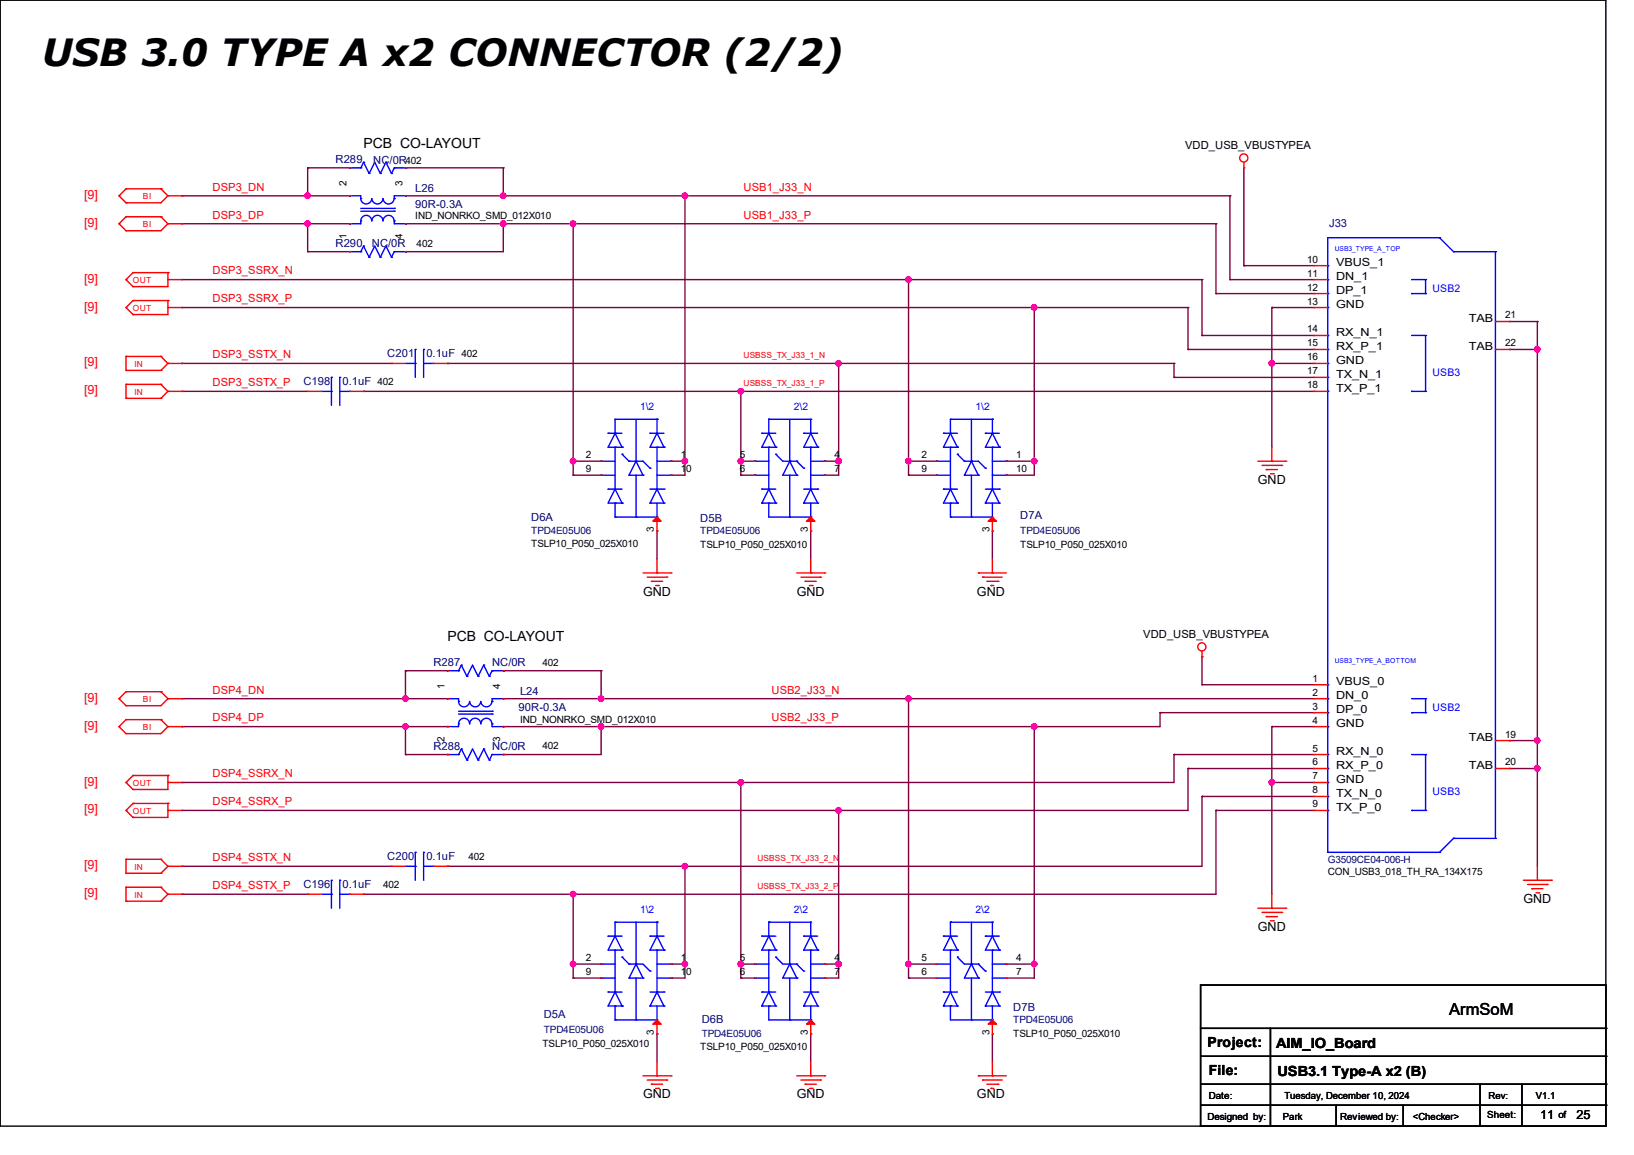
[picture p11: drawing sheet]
<svg xmlns="http://www.w3.org/2000/svg" width="297mm" height="210mm" viewBox="0 0 297 210" stroke-linecap="round" stroke-linejoin="round" font-family="sans-serif">
<g fill="none" stroke="#000" stroke-width=".25">
<path d="M0 0h291.9v204.8h-291.9zM218.2 179.1h73.7v25.7h-73.7zM218.2 187h73.7M218.2 192.1h73.7M218.2 197.1h73.7M230.9 187v17.8M269 197.1v7.7M276.6 197.1v7.7M291.9 187h.1M291.9 192.1h.1M291.9 197.1h.1M218.2 201h73.7"/>
<path d="M230.9 204.8h.1M242.9 204.8h.1M242.9 201v3.8M255.1 204.8h.1M255.1 201v3.8M269 204.8h.1M276.6 204.8h.1M291.9 201h.1"/>
</g>
<g fill="none" stroke="#7f003f" stroke-width=".25">
<path d="M33.1 35.6h.1M33.1 35.6h30.4M55.9 35.6h.1M55.9 30.5h.1M55.9 30.5h7.6M55.9 30.5v5.1M73.7 35.6h.1M73.7 30.5h.1M73.7 35.6h149.9M73.7 30.5h17.8M91.5 35.6h.1M91.5 30.5h.1"/>
<path d="M91.5 30.5v5.1M124.5 35.6h.1M124.5 35.6v50.8h-2.5M223.6 35.6h.1M223.6 35.6v15.2M226.1 30.5v17.8M33.1 40.7h.1M33.1 50.8h.1M33.1 55.9h.1M33.1 40.7h30.4M33.1 50.8h185.4M33.1 55.9h182.8"/>
<path d="M55.9 40.7h.1M55.9 45.8h.1M55.9 40.7v5.1M55.9 45.8h7.6M73.7 40.7h.1M73.7 45.8h.1M73.7 40.7h147.3M91.5 40.7h.1M91.5 40.7v5.1h-17.8M104.2 40.7h.1M104.2 40.7v45.7M165.1 50.8h.1"/>
<path d="M165.1 50.8v35.6M188 55.9h.1M188 55.9v30.5h-5.1M215.9 55.9h.1M215.9 55.9v7.6M218.5 50.8h.1M218.5 50.8v10.2M221 40.7h.1M221 53.4h.1M221 40.7v12.7M221 53.4h17.8M223.6 50.8h.1"/>
<path d="M223.6 50.8h15.2M226.1 48.3h.1M226.1 48.3h12.7M231.2 55.9h.1M231.2 55.9h7.6M231.2 55.9v25.4M274.4 58.5h.1M274.4 58.5h5M279.4 58.5h.1M279.4 58.5v99M33.1 66.1h.1M33.1 71.2h.1"/>
<path d="M33.1 66.1h38.1M33.1 71.2h22.8M66.1 71.2h.1M66.1 71.2h172.7M81.3 66.1h.1M81.3 66.1h132.1M134.7 71.2h.1M134.7 71.2v15.2M152.4 66.1h.1M152.4 66.1v20.3h-2.5M213.4 66.1h.1M213.4 68.6h.1"/>
<path d="M213.4 66.1v2.5M213.4 68.6h25.4M215.9 63.5h.1M215.9 63.5h22.9M218.5 61h.1M218.5 61h20.3M231.2 66.1h.1M231.2 66.1h7.6M274.4 63.5h.1M274.4 63.5h5M279.4 63.5h.1M104.2 83.9h.1"/>
<path d="M104.2 86.4h.1M104.2 83.9h5.1M104.2 86.4h5.1M119.4 96.6h.1M119.4 96.6v5M122 83.9h.1M122 86.4h.1M122 83.9h2.5M124.5 83.9h.1M134.7 83.9h.1M134.7 86.4h.1M134.7 83.9h2.5"/>
<path d="M134.7 86.4h2.5M147.4 96.6h.1M147.4 96.6v5M149.9 83.9h.1M149.9 86.4h.1M149.9 83.9h2.5M152.4 83.9h.1M165.1 83.9h.1M165.1 86.4h.1M165.1 83.9h5.1M165.1 86.4h5.1M180.4 96.6h.1"/>
<path d="M180.4 96.6v5M182.9 86.4h.1M182.9 83.9h.1M182.9 83.9h5.1M188 83.9h.1M218.5 119.4h.1M218.5 119.4v5.1M33.1 127h.1M33.1 132.1h.1M33.1 127h48.2M33.1 132.1h48.2M73.7 127h.1"/>
<path d="M73.7 122h.1M73.7 132.1h.1M73.7 137.2h.1M73.7 122h7.6M73.7 122v5M73.7 132.1v5.1M73.7 137.2h7.6M91.5 127h.1M91.5 122h.1M91.5 132.1h.1M91.5 137.2h.1M91.5 127h147.3"/>
<path d="M91.5 122h17.8M109.3 122h.1M109.3 127h.1M109.3 132.1h.1M109.3 132.1v5.1h-17.8M109.3 122v5M165.1 127h.1M165.1 127v50.8M188 132.1h.1M188 132.1v45.7h-5.1M210.9 129.6h.1M210.9 129.6v2.5h-119.4"/>
<path d="M210.9 129.6h27.9M213.4 137.2h.1M213.4 137.2h25.4M213.4 137.2v5.1h-180.3M215.9 139.7h.1M215.9 139.7v7.7h-182.8M215.9 139.7h22.9M218.5 124.5h.1M218.5 124.5h20.3M231.2 132.1h.1M231.2 132.1h7.6M231.2 132.1v30.5"/>
<path d="M274.4 139.7h.1M274.4 134.7h.1M274.4 139.7h5M274.4 134.7h5M279.4 139.7h.1M279.4 134.7h.1M33.1 142.3h.1M33.1 147.4h.1M33.1 157.5h.1M33.1 157.5h38.1M81.3 157.5h.1M124.5 157.5h.1"/>
<path d="M124.5 157.5v20.3h-2.5M134.7 142.3h.1M134.7 142.3v35.5M152.4 147.4h.1M152.4 147.4v30.4h-2.5M218.5 144.8h.1M218.5 144.8v12.7h-137.2M218.5 144.8h20.3M221 147.4h.1M221 147.4h17.8M221 147.4v15.2h-154.9M231.2 142.3h.1"/>
<path d="M231.2 142.3h7.6M33.1 162.6h.1M33.1 162.6h22.8M66.1 162.6h.1M104.2 162.6h.1M104.2 175.3h.1M104.2 177.8h.1M104.2 177.8h5.1M104.2 175.3h5.1M104.2 162.6v15.2M122 177.8h.1M122 175.3h.1"/>
<path d="M122 175.3h2.5M124.5 175.3h.1M134.7 175.3h.1M134.7 177.8h.1M134.7 177.8h2.5M134.7 175.3h2.5M149.9 175.3h.1M149.9 177.8h.1M149.9 175.3h2.5M152.4 175.3h.1M165.1 177.8h.1M165.1 175.3h.1"/>
<path d="M165.1 177.8h5.1M165.1 175.3h5.1M182.9 177.8h.1M182.9 175.3h.1M182.9 175.3h5.1M188 175.3h.1M119.4 188h.1M119.4 188v5.1M147.4 188h.1M147.4 188v5.1M180.4 188h.1M180.4 188v5.1"/>
</g>
<g fill="#f0f" stroke="#f0f" stroke-width=".25">
<circle cx="55.9" cy="35.6" r=".49"/>
<circle cx="55.9" cy="40.7" r=".49"/>
<circle cx="165.1" cy="50.8" r=".49"/>
<circle cx="165.1" cy="83.8" r=".49"/>
<circle cx="188" cy="55.9" r=".49"/>
<circle cx="188" cy="83.8" r=".49"/>
<circle cx="73.7" cy="127" r=".49"/>
<circle cx="73.7" cy="132.1" r=".49"/>
<circle cx="134.6" cy="175.3" r=".49"/>
<circle cx="134.6" cy="142.3" r=".49"/>
<circle cx="152.4" cy="147.3" r=".49"/>
<circle cx="152.4" cy="175.3" r=".49"/>
<circle cx="231.2" cy="142.3" r=".49"/>
<circle cx="231.2" cy="66.1" r=".49"/>
<circle cx="279.4" cy="139.7" r=".49"/>
<circle cx="279.4" cy="134.6" r=".49"/>
<circle cx="279.4" cy="63.5" r=".49"/>
<circle cx="91.5" cy="35.6" r=".49"/>
<circle cx="124.5" cy="83.8" r=".49"/>
<circle cx="91.5" cy="40.7" r=".49"/>
<circle cx="104.2" cy="83.8" r=".49"/>
<circle cx="165.1" cy="175.3" r=".49"/>
<circle cx="165.1" cy="127" r=".49"/>
<circle cx="109.2" cy="127" r=".49"/>
<circle cx="188" cy="175.3" r=".49"/>
<circle cx="188" cy="132.1" r=".49"/>
<circle cx="109.2" cy="132.1" r=".49"/>
<circle cx="152.4" cy="66.1" r=".49"/>
<circle cx="152.4" cy="83.8" r=".49"/>
<circle cx="134.6" cy="83.8" r=".49"/>
<circle cx="134.6" cy="71.1" r=".49"/>
<circle cx="124.5" cy="175.3" r=".49"/>
<circle cx="124.5" cy="157.5" r=".49"/>
<circle cx="104.2" cy="175.3" r=".49"/>
<circle cx="104.2" cy="162.6" r=".49"/>
<circle cx="124.5" cy="35.6" r=".49"/>
<circle cx="104.2" cy="40.7" r=".49"/>
</g>
<g fill="none" stroke="#f00" stroke-width=".25">
<path d="M21.6 35.6h.1M21.6 35.6l1.3 1.3M22.9 39.4h.1M22.9 34.3h.1M22.9 36.9h.1M22.9 39.4h6.4M22.9 39.4l-1.3 1.3M22.9 34.3h6.4M22.9 34.3l-1.3 1.3M29.3 39.4h.1M29.3 34.3h.1M29.3 39.4l1.2 1.3"/>
<path d="M29.3 34.3l1.2 1.3M30.5 35.6h.1M30.5 35.6h2.6M30.5 35.6l-1.2 1.3h-6.4M33.1 35.6h.1M63.5 30.5h.1M63.5 35.6h.1M73.7 30.5h.1M73.7 35.6h.1M226.1 30.5h.1M226.1 29.5v1M21.6 40.7h.1"/>
<path d="M21.6 40.7l1.3 1.3M22.9 55.9h.1M22.9 50.8h.1M22.9 42h.1M22.9 55.9l1.3 1.3M22.9 50.8l1.3 1.3M24.2 54.7h.1M24.2 57.2h.1M24.2 49.6h.1M24.2 52.1h.1M24.2 54.7h6.3M24.2 54.7l-1.3 1.2"/>
<path d="M24.2 49.6h6.3M24.2 49.6l-1.3 1.2M30.5 54.7h.1M30.5 55.9h.1M30.5 49.6h.1M30.5 50.8h.1M30.5 40.7h.1M30.5 49.6v2.5h-6.3M30.5 54.7v2.5h-6.3M30.5 55.9h2.6M30.5 50.8h2.6M30.5 40.7h2.6"/>
<path d="M30.5 40.7l-1.2 1.3h-6.4M33.1 40.7h.1M63.5 45.8h.1M63.5 40.7h.1M73.7 45.8h.1M73.7 40.7h.1M238.8 48.3h.1M238.8 50.8h.1M238.8 53.4h.1M238.8 55.9h.1M238.8 55.9h2.5M238.8 50.8h2.5"/>
<path d="M238.8 48.3h2.5M238.8 53.4h2.5M271.8 58.5h2.6M274.4 58.5h.1M22.9 69.9h.1M22.9 72.4h.1M22.9 64.8h.1M22.9 67.4h.1M22.9 64.8v2.6M22.9 69.9v2.5M22.9 69.9h6.4M22.9 72.4h6.4"/>
<path d="M22.9 64.8h6.4M22.9 67.4h6.4M29.3 72.4h.1M29.3 69.9h.1M29.3 67.4h.1M29.3 64.8h.1M29.3 69.9l1.2 1.3M29.3 64.8l1.2 1.3M30.5 71.2h.1M30.5 66.1h.1M30.5 71.2l-1.2 1.2M30.5 71.2h2.6"/>
<path d="M30.5 66.1l-1.2 1.3M30.5 66.1h2.6M33.1 71.2h.1M33.1 66.1h.1M55.9 71.2h.1M55.9 71.2h2.6M63.5 71.2h2.6M66.1 71.2h.1M71.2 66.1h.1M71.2 66.1h2.5M78.8 66.1h2.5M81.3 66.1h.1"/>
<path d="M238.8 61h.1M238.8 63.5h.1M238.8 66.1h.1M238.8 68.6h.1M238.8 71.2h.1M238.8 71.2h2.5M238.8 66.1h2.5M238.8 61h2.5M238.8 63.5h2.5M238.8 68.6h2.5M271.8 63.5h2.6M274.4 63.5h.1"/>
<path d="M109.3 83.9h.1M109.3 86.4h.1M119.4 96.6h.1M119.4 94v2.6M122 83.9h.1M122 86.4h.1M137.2 83.9h.1M137.2 86.4h.1M147.4 96.6h.1M147.4 94v2.6M149.9 83.9h.1M149.9 86.4h.1"/>
<path d="M170.2 83.9h.1M170.2 86.4h.1M180.4 96.6h.1M180.4 94v2.6M182.9 83.9h.1M182.9 86.4h.1M228.6 83.9h5.1M229.4 84.6h3.6M230.2 85.4h.1M230.2 85.4h2M230.9 86.1h.5M231.2 83.9h.1"/>
<path d="M231.2 81.3v2.6M231.4 86.1h.1M233 84.6h.1M233.7 83.9h.1M116.9 104.2h5.1M117.6 104.9h3.6M118.4 105.7h.1M118.4 105.7h2M119.2 106.5h.5M119.4 104.2h.1M119.4 101.6v2.6M119.7 106.5h.1"/>
<path d="M121.2 104.9h.1M122 104.2h.1M144.8 104.2h5.1M145.6 104.9h3.5M146.3 105.7h.1M146.3 105.7h2.1M147.1 106.5h.5M147.4 104.2h.1M147.4 101.6v2.6M147.6 106.5h.1M149.1 104.9h.1M149.9 104.2h.1"/>
<path d="M177.8 104.2h.1M177.8 104.2h5.1M178.6 104.9h.1M178.6 104.9h3.6M179.4 105.7h2M180.1 106.5h.1M180.1 106.5h.5M180.4 104.2h.1M180.4 101.6v2.6M181.4 105.7h.1M218.5 119.4h.1M218.5 118.4v1"/>
<path d="M21.6 132.1h.1M21.6 127h.1M21.6 132.1l1.3 1.3M21.6 127l1.3 1.3M22.9 130.9h.1M22.9 133.4h.1M22.9 125.8h.1M22.9 128.3h.1M22.9 130.9h6.4M22.9 130.9l-1.3 1.2M22.9 125.8h6.4M22.9 125.8l-1.3 1.2"/>
<path d="M29.3 130.9h.1M29.3 125.8h.1M29.3 130.9l1.2 1.2M29.3 125.8l1.2 1.2M30.5 132.1h.1M30.5 127h.1M30.5 132.1h2.6M30.5 132.1l-1.2 1.3h-6.4M30.5 127h2.6M30.5 127l-1.2 1.3h-6.4M33.1 132.1h.1M33.1 127h.1"/>
<path d="M81.3 122h.1M81.3 127h.1M81.3 132.1h.1M81.3 137.2h.1M91.5 122h.1M91.5 132.1h.1M91.5 127h.1M91.5 137.2h.1M238.8 124.5h.1M238.8 127h.1M238.8 129.6h.1M238.8 132.1h.1"/>
<path d="M238.8 137.2h.1M238.8 139.7h.1M238.8 132.1h2.5M238.8 127h2.5M238.8 124.5h2.5M238.8 129.6h2.5M238.8 137.2h2.5M238.8 139.7h2.5M271.8 139.7h2.6M271.8 134.7h2.6M274.4 134.7h.1M274.4 139.7h.1"/>
<path d="M22.9 156.3h.1M22.9 158.8h.1M22.9 147.4h.1M22.9 142.3h.1M22.9 156.3v2.5M22.9 156.3h6.4M22.9 158.8h6.4M22.9 147.4l1.3 1.2M22.9 142.3l1.3 1.3M24.2 146.1h.1M24.2 148.6h.1M24.2 141h.1"/>
<path d="M24.2 143.6h.1M24.2 146.1h6.3M24.2 146.1l-1.3 1.3M24.2 141h6.3M24.2 141l-1.3 1.3M29.3 158.8h.1M29.3 156.3h.1M29.3 156.3l1.2 1.2M30.5 157.5h.1M30.5 146.1h.1M30.5 147.4h.1M30.5 141h.1"/>
<path d="M30.5 142.3h.1M30.5 157.5l-1.2 1.3M30.5 157.5h2.6M30.5 141v2.6h-6.3M30.5 146.1v2.5h-6.3M30.5 147.4h2.6M30.5 142.3h2.6M33.1 157.5h.1M71.2 157.5h.1M71.2 157.5h2.5M78.8 157.5h2.5M81.3 157.5h.1"/>
<path d="M238.8 142.3h.1M238.8 144.8h.1M238.8 147.4h.1M238.8 147.4h2.5M238.8 142.3h2.5M238.8 144.8h2.5M279.4 157.5v2.6M22.9 161.3h.1M22.9 163.9h.1M22.9 161.3h6.4M22.9 161.3v2.6M22.9 163.9h6.4"/>
<path d="M29.3 163.9h.1M29.3 161.3h.1M29.3 161.3l1.2 1.3M30.5 162.6h.1M30.5 162.6l-1.2 1.3M30.5 162.6h2.6M33.1 162.6h.1M55.9 162.6h.1M55.9 162.6h2.6M63.5 162.6h2.6M66.1 162.6h.1M109.3 175.3h.1"/>
<path d="M109.3 177.8h.1M122 175.3h.1M122 177.8h.1M137.2 175.3h.1M137.2 177.8h.1M149.9 175.3h.1M149.9 177.8h.1M170.2 175.3h.1M170.2 177.8h.1M182.9 175.3h.1M182.9 177.8h.1M228.6 165.1h5.1"/>
<path d="M229.4 165.9h3.6M230.2 166.7h.1M230.2 166.7h2M230.9 167.4h.5M231.2 165.1h.1M231.2 162.6v2.5M231.4 167.4h.1M233 165.9h.1M233.7 165.1h.1M276.9 160.1h5.1M277.7 160.8h3.5M278.4 161.6h.1"/>
<path d="M278.4 161.6h2.1M279.2 162.3h.5M279.4 160.1h.1M279.7 162.3h.1M281.2 160.8h.1M282 160.1h.1M116.9 195.6h5.1M117.6 196.4h3.6M118.4 197.1h.1M118.4 197.1h2M119.2 197.9h.5M119.4 195.6h.1"/>
<path d="M119.4 188h.1M119.4 185.5v2.5M119.4 193.1v2.5M119.7 197.9h.1M121.2 196.4h.1M122 195.6h.1M144.8 195.6h5.1M145.6 196.4h3.5M146.3 197.1h.1M146.3 197.1h2.1M147.1 197.9h.5M147.4 195.6h.1"/>
<path d="M147.4 188h.1M147.4 185.5v2.5M147.4 193.1v2.5M147.6 197.9h.1M149.1 196.4h.1M149.9 195.6h.1M177.8 195.6h.1M177.8 195.6h5.1M178.6 196.4h.1M178.6 196.4h3.6M179.4 197.1h2M180.1 197.9h.1"/>
<path d="M180.1 197.9h.5M180.4 195.6h.1M180.4 188h.1M180.4 185.5v2.5M180.4 193.1v2.5M181.4 197.1h.1"/>
<circle cx="226.1" cy="28.7" r=".74"/>
<circle cx="218.5" cy="117.6" r=".74"/>
</g>
<g fill="none" stroke="#00f" stroke-width=".25">
<path d="M63.5 30.5h.1M63.5 35.6h.1M63.5 30.5h2.1M63.5 35.6h2.1v.5M65.6 30.5h.1M65.6 36.1h.1M65.6 36.1a1 1 0 0 0 1 1 1 1 0 0 0 1-1M65.6 37.9h6.1M65.6 38.4h6.1M66.1 29.5h.1M66.1 29.5l-.5 1M66.1 29.5l1 2"/>
<path d="M67.1 31.5h.1M67.1 31.5l1-2 1 2M67.6 36.1a1.02 1.02 0 0 0 1 1 1.02 1.02 0 0 0 1-1 1 1 0 0 0 1 1 1 1 0 0 0 1-1M69.1 31.5h.1M70.1 29.5h.1M70.1 29.5l1.1 2M70.1 29.5l-1 2M71.2 31.5h.1M71.7 30.5h.1M71.7 36.1h.1M71.7 37.9h.1M71.7 38.4h.1"/>
<path d="M71.7 30.5h2M71.7 30.5l-.5 1M73.7 30.5h.1M73.7 35.6h.1M73.7 35.6h-2v.5M63.5 45.8h.1M63.5 40.7h.1M63.5 45.8h2.1M65.6 45.8h.1M65.6 40.2h.1M65.6 40.2a1 1 0 0 1 1-1 1 1 0 0 1 1 1M65.6 40.2v.5h-2.1"/>
<path d="M66.1 44.7h.1M66.1 44.7l-.5 1.1M66.1 44.7l1 2.1M67.1 46.8h.1M67.1 46.8l1-2.1 1 2.1M67.6 40.2a1 1 0 0 1 1-1 1 1 0 0 1 1 1 1.02 1.02 0 0 1 1-1 1.02 1.02 0 0 1 1 1M69.1 46.8h.1M70.1 44.7h.1M70.1 44.7l1.1 2.1M70.1 44.7l-1 2.1M71.2 46.8h.1M71.7 45.8h.1"/>
<path d="M71.7 40.2h.1M71.7 45.8h2M71.7 45.8l-.5 1M71.7 40.2v.5h2M73.7 45.8h.1M73.7 40.7h.1M241.3 55.9h.1M241.3 53.4h.1M241.3 50.8h.1M241.3 48.3h.1M256.6 53.4h.1M256.6 50.8h2.5"/>
<path d="M256.6 53.4h2.5M259.1 50.8h.1M259.1 53.4h.1M259.1 50.8v2.6M261.7 43.2h.1M261.7 43.2l2.5 2.6M261.7 43.2h-20.4v111.8M264.2 45.8h.1M264.2 45.8h7.6M271.8 58.5h.1M271.8 45.8h.1M271.8 45.8v106.6"/>
<path d="M58.5 71.2h1.7M60.2 71.2h.1M60.2 68.6h.1M60.2 68.6v5.1M61.8 68.6h.1M61.8 68.6v5.1M61.8 71.2h1.7M63.5 71.2h.1M73.7 66.1h1.8M75.5 66.1h.1M75.5 63.5h.1M75.5 63.5v5.1"/>
<path d="M77 63.5h.1M77 63.5v5.1M77 66.1h1.8M78.8 66.1h.1M110.5 78.8h.1M110.5 78.8h2.6M111.8 78.8h.1M111.8 76.2h.1M111.8 76.2v2.6M111.8 78.8l-1.3 2.5h2.6M111.8 76.2h7.6M111.8 78.8l1.3 2.5"/>
<path d="M115.6 76.2v7.7M118.2 78.8h.1M118.2 78.8h2.5M119.4 78.8h.1M119.4 76.2h.1M119.4 76.2v2.6M119.4 78.8l-1.2 2.5h2.5M119.4 78.8l1.3 2.5M138.5 78.8h.1M138.5 78.8h2.5M139.7 78.8h.1M139.7 76.2h.1"/>
<path d="M139.7 78.8l-1.2 2.5h2.5M139.7 76.2h7.7M139.7 76.2v2.6M139.7 78.8l1.3 2.5M143.6 76.2v7.7M146.1 78.8h.1M146.1 78.8h2.5M147.4 78.8h.1M147.4 76.2h.1M147.4 78.8l-1.3 2.5h2.5M147.4 78.8l1.2 2.5M147.4 76.2v2.6"/>
<path d="M171.5 78.8h.1M171.5 78.8h2.5M172.8 78.8h.1M172.8 76.2h.1M172.8 78.8l-1.3 2.5h2.5M172.8 76.2h7.6M172.8 76.2v2.6M172.8 78.8l1.2 2.5M176.6 76.2v7.7M179.1 78.8h.1M179.1 78.8h2.6M180.4 78.8h.1"/>
<path d="M180.4 76.2h.1M180.4 78.8l-1.3 2.5h2.6M180.4 76.2v2.6M180.4 78.8l1.3 2.5M241.3 68.6h.1M241.3 66.1h.1M241.3 63.5h.1M241.3 61h.1M241.3 71.2h.1M256.6 71.2h.1M256.6 71.2h2.5M256.6 61h2.5"/>
<path d="M259.1 61h.1M259.1 71.2h.1M259.1 61v10.2M271.8 63.5h.1M109.3 83.9h.1M109.3 86.4h.1M109.3 83.9h2.5M109.3 86.4h2.5M110.5 88.9h.1M110.5 88.9h2.6M111.8 91.5h.1M111.8 88.9h.1"/>
<path d="M111.8 94h.1M111.8 81.3h.1M111.8 81.3v7.6M111.8 91.5v2.5M111.8 88.9l-1.3 2.6h2.6M111.8 88.9l1.3 2.6M111.8 94h7.6M113.1 91.5h.1M113.1 82.6h.1M113.1 81.3h.1M113.1 82.6l1.2 1.3M114.3 83.9h.1"/>
<path d="M114.3 86.4h.1M114.3 83.9h2.6l1.3 1.2M114.3 86.4h2.6M115.6 94h.1M115.6 83.9h.1M115.6 86.4v7.6M115.6 83.9l1.3 2.5M115.6 83.9l-1.3 2.5M116.9 86.4h.1M118.2 85.1h.1M118.2 91.5h.1M118.2 91.5h2.5"/>
<path d="M118.2 88.9h2.5M119.4 88.9h.1M119.4 94h.1M119.4 81.3h.1M119.4 83.9h2.6M119.4 86.4h2.6M119.4 88.9l1.3 2.6M119.4 88.9l-1.2 2.6M119.4 81.3v7.6M119.4 91.5v2.5M120.7 91.5h.1M120.7 88.9h.1"/>
<path d="M120.7 81.3h.1M122 83.9h.1M122 86.4h.1M137.2 83.9h.1M137.2 86.4h.1M137.2 83.9h2.5M137.2 86.4h2.5M138.5 91.5h.1M138.5 88.9h.1M138.5 91.5h2.5M138.5 88.9h2.5M139.7 91.5h.1"/>
<path d="M139.7 88.9h.1M139.7 81.3h.1M139.7 91.5v2.5h7.7M139.7 81.3v7.6M139.7 88.9l-1.2 2.6M139.7 88.9l1.3 2.6M141 91.5h.1M141 82.6h.1M141 81.3h.1M141 82.6l1.3 1.3h2.5M143.6 94h.1M143.6 83.9h.1"/>
<path d="M143.6 83.9l-1.3 2.5h2.5M143.6 86.4v7.6M143.6 83.9l1.2 2.5M144.8 86.4h.1M144.8 83.9h.1M144.8 83.9l1.3 1.2M146.1 85.1h.1M146.1 91.5h.1M146.1 91.5h2.5M146.1 88.9h2.5M147.4 88.9h.1M147.4 94h.1"/>
<path d="M147.4 81.3h.1M147.4 83.9h2.5M147.4 86.4h2.5M147.4 88.9l1.2 2.6M147.4 88.9l-1.3 2.6M147.4 81.3v7.6M147.4 91.5v2.5M148.6 91.5h.1M148.6 81.3h.1M148.6 88.9h.1M149.9 83.9h.1M149.9 86.4h.1"/>
<path d="M170.2 83.9h.1M170.2 86.4h.1M170.2 83.9h2.6M170.2 86.4h2.6M171.5 88.9h.1M171.5 88.9h2.5M172.8 91.5h.1M172.8 88.9h.1M172.8 94h.1M172.8 81.3h.1M172.8 94h7.6M172.8 88.9l-1.3 2.6h2.5"/>
<path d="M172.8 81.3v7.6M172.8 91.5v2.5M172.8 88.9l1.2 2.6M174 91.5h.1M174 82.6h.1M174 81.3h.1M174 82.6l1.3 1.3M175.3 83.9h.1M175.3 86.4h.1M175.3 83.9h2.5l1.3 1.2M175.3 86.4h2.5M176.6 94h.1"/>
<path d="M176.6 83.9h.1M176.6 86.4v7.6M176.6 83.9l1.2 2.5M176.6 83.9l-1.3 2.5M177.8 86.4h.1M179.1 85.1h.1M179.1 91.5h.1M179.1 91.5h2.6M179.1 88.9h2.6M180.4 88.9h.1M180.4 94h.1M180.4 81.3h.1"/>
<path d="M180.4 83.9h2.5M180.4 86.4h2.5M180.4 88.9l1.3 2.6M180.4 88.9l-1.3 2.6M180.4 81.3v7.6M180.4 91.5v2.5M181.7 91.5h.1M181.7 88.9h.1M181.7 81.3h.1M182.9 83.9h.1M182.9 86.4h.1M81.3 122h.1"/>
<path d="M81.3 127h.1M81.3 132.1h.1M81.3 137.2h.1M81.3 122h2.1M81.3 137.2h2.1M81.3 127h2.1v.6M83.4 122h.1M83.4 127.6h.1M83.4 131.6h.1M83.4 131.6a1 1 0 0 1 .9-1 1 1 0 0 1 1 1M83.4 127.6a1 1 0 0 0 .9 .9 1 1 0 0 0 1-.9M83.4 137.2h.1"/>
<path d="M83.4 131.6v.5h-2.1M83.4 129.8h6.1M83.4 129.3h6.1M83.9 120.9h.1M83.9 136.2h.1M83.9 120.9l-.5 1.1M83.9 120.9l1 2.1M83.9 136.2l-.5 1M83.9 136.2l1 2M84.9 123h.1M84.9 138.2h.1M84.9 123l1-2.1 1 2.1"/>
<path d="M84.9 138.2l1-2 1 2M85.4 127.6a1 1 0 0 0 1 .9 1 1 0 0 0 1-.9M85.4 131.6a1 1 0 0 1 1-1 1 1 0 0 1 1 1M86.9 123h.1M86.9 138.2h.1M87.4 127.6a1 1 0 0 0 1 .9 1 1 0 0 0 1-.9M87.4 131.6a1 1 0 0 1 1-1 1 1 0 0 1 1 1M87.9 120.9h.1M87.9 136.2h.1M87.9 120.9l1 2.1M87.9 120.9l-1 2.1M87.9 136.2l1 2"/>
<path d="M87.9 136.2l-1 2M88.9 123h.1M88.9 138.2h.1M89.5 122h.1M89.5 127.6h.1M89.5 131.6h.1M89.5 129.8h.1M89.5 129.3h.1M89.5 137.2h.1M89.5 122h2M89.5 122l-.6 1M89.5 137.2h2"/>
<path d="M89.5 131.6v.5h2M89.5 137.2l-.6 1M91.5 122h.1M91.5 127h.1M91.5 132.1h.1M91.5 137.2h.1M91.5 127h-2v.6M241.3 139.7h.1M241.3 137.2h.1M241.3 127h.1M241.3 129.6h.1M241.3 124.5h.1"/>
<path d="M241.3 132.1h.1M256.6 129.6h.1M256.6 137.2h2.5M256.6 127h2.5M256.6 129.6h2.5M259.1 137.2h.1M259.1 127h.1M259.1 129.6h.1M259.1 127v2.6M259.1 137.2v10.2M271.8 139.7h.1M271.8 134.7h.1"/>
<path d="M73.7 157.5h1.8M75.5 157.5h.1M75.5 155h.1M75.5 155v5.1M77 155h.1M77 157.5h1.8M77 155v5.1M78.8 157.5h.1M241.3 144.8h.1M241.3 142.3h.1M241.3 147.4h.1M241.3 155h.1"/>
<path d="M241.3 155h20.4M256.6 147.4h.1M256.6 147.4h2.5M259.1 147.4h.1M261.7 155h.1M264.2 152.4h.1M264.2 152.4h7.6M264.2 152.4l-2.5 2.6M271.8 152.4h.1M58.5 162.6h1.7M60.2 162.6h.1M60.2 160.1h.1"/>
<path d="M60.2 160.1v5M61.8 160.1h.1M61.8 162.6h1.7M61.8 160.1v5M63.5 162.6h.1M109.3 175.3h.1M109.3 177.8h.1M109.3 175.3h2.5M109.3 177.8h2.5M110.5 170.2h.1M110.5 170.2h2.6M111.8 172.8h.1"/>
<path d="M111.8 170.2h.1M111.8 167.7h.1M111.8 167.7v2.5M111.8 172.8v7.6M111.8 170.2l-1.3 2.6h2.6M111.8 167.7h7.6M111.8 170.2l1.3 2.6M113.1 174h.1M113.1 172.8h.1M113.1 174l1.2 1.3M114.3 175.3h.1M114.3 177.8h.1"/>
<path d="M114.3 175.3h2.6l1.3 1.3M114.3 177.8h2.6M115.6 175.3h.1M115.6 167.7v7.6M115.6 177.8v7.7M115.6 175.3l1.3 2.5M115.6 175.3l-1.3 2.5M116.9 177.8h.1M118.2 176.6h.1M118.2 170.2h.1M118.2 170.2h2.5M119.4 172.8h.1"/>
<path d="M119.4 170.2h.1M119.4 167.7h.1M119.4 167.7v2.5M119.4 172.8v7.6M119.4 175.3h2.6M119.4 177.8h2.6M119.4 170.2l-1.2 2.6h2.5M119.4 170.2l1.3 2.6M120.7 172.8h.1M122 175.3h.1M122 177.8h.1M137.2 175.3h.1"/>
<path d="M137.2 177.8h.1M137.2 175.3h2.5M137.2 177.8h2.5M138.5 170.2h.1M138.5 170.2h2.5M139.7 170.2h.1M139.7 167.7h.1M139.7 172.8h.1M139.7 170.2l-1.2 2.6h2.5M139.7 167.7h7.7M139.7 167.7v2.5M139.7 172.8v7.6"/>
<path d="M139.7 170.2l1.3 2.6M141 174h.1M141 172.8h.1M141 174l1.3 1.3h2.5M143.6 175.3h.1M143.6 175.3l-1.3 2.5h2.5M143.6 167.7v7.6M143.6 177.8v7.7M143.6 175.3l1.2 2.5M144.8 177.8h.1M144.8 175.3h.1M144.8 175.3l1.3 1.3"/>
<path d="M146.1 176.6h.1M146.1 170.2h.1M146.1 170.2h2.5M147.4 170.2h.1M147.4 167.7h.1M147.4 172.8h.1M147.4 175.3h2.5M147.4 177.8h2.5M147.4 170.2l-1.3 2.6h2.5M147.4 167.7v2.5M147.4 172.8v7.6M147.4 170.2l1.2 2.6"/>
<path d="M148.6 172.8h.1M149.9 175.3h.1M149.9 177.8h.1M170.2 175.3h.1M170.2 177.8h.1M170.2 175.3h2.6M170.2 177.8h2.6M171.5 170.2h.1M171.5 170.2h2.5M172.8 170.2h.1M172.8 167.7h.1M172.8 172.8h.1"/>
<path d="M172.8 170.2l-1.3 2.6h2.5M172.8 167.7h7.6M172.8 167.7v2.5M172.8 172.8v7.6M172.8 170.2l1.2 2.6M174 174h.1M174 172.8h.1M174 174l1.3 1.3h2.5M176.6 175.3h.1M176.6 175.3l-1.3 2.5h2.5M176.6 167.7v7.6M176.6 177.8v7.7"/>
<path d="M176.6 175.3l1.2 2.5M177.8 177.8h.1M177.8 175.3h.1M177.8 175.3l1.3 1.3M179.1 176.6h.1M179.1 170.2h.1M179.1 170.2h2.6M180.4 170.2h.1M180.4 167.7h.1M180.4 172.8h.1M180.4 175.3h2.5M180.4 177.8h2.5"/>
<path d="M180.4 170.2l-1.3 2.6h2.6M180.4 167.7v2.5M180.4 172.8v7.6M180.4 170.2l1.3 2.6M181.7 172.8h.1M182.9 175.3h.1M182.9 177.8h.1M110.5 180.4h.1M110.5 180.4h2.6M111.8 182.9h.1M111.8 180.4h.1M111.8 185.5h.1"/>
<path d="M111.8 182.9v2.6M111.8 180.4l-1.3 2.5h2.6M111.8 180.4l1.3 2.5M111.8 185.5h7.6M113.1 182.9h.1M115.6 185.5h.1M118.2 182.9h.1M118.2 182.9h2.5M118.2 180.4h2.5M119.4 180.4h.1M119.4 185.5h.1M119.4 182.9v2.6"/>
<path d="M119.4 180.4l1.3 2.5M119.4 180.4l-1.2 2.5M120.7 182.9h.1M120.7 180.4h.1M138.5 182.9h.1M138.5 180.4h.1M138.5 182.9h2.5M138.5 180.4h2.5M139.7 182.9h.1M139.7 180.4h.1M139.7 182.9v2.6h7.7M139.7 180.4l-1.2 2.5"/>
<path d="M139.7 180.4l1.3 2.5M141 182.9h.1M143.6 185.5h.1M146.1 182.9h.1M146.1 182.9h2.5M146.1 180.4h2.5M147.4 180.4h.1M147.4 185.5h.1M147.4 182.9v2.6M147.4 180.4l1.2 2.5M147.4 180.4l-1.3 2.5M148.6 182.9h.1"/>
<path d="M148.6 180.4h.1M171.5 182.9h.1M171.5 180.4h.1M171.5 182.9h2.5M171.5 180.4h2.5M172.8 182.9h.1M172.8 180.4h.1M172.8 182.9v2.6h7.6M172.8 180.4l-1.3 2.5M172.8 180.4l1.2 2.5M174 182.9h.1M176.6 185.5h.1"/>
<path d="M179.1 182.9h.1M179.1 182.9h2.6M179.1 180.4h2.6M180.4 180.4h.1M180.4 185.5h.1M180.4 182.9v2.6M180.4 180.4l1.3 2.5M180.4 180.4l-1.3 2.5M181.7 182.9h.1M181.7 180.4h.1"/>
</g>
<g fill="#f00" stroke="#f00" stroke-width=".25">
<path d="M119.4 94l.8 .8h-1.5z"/>
<path d="M119.4 185.5l.8 .7h-1.5z"/>
<path d="M146.6 94.8l.8-.8 .7 .8z"/>
<path d="M179.6 94.8l.8-.8 .7 .8z"/>
<path d="M147.4 185.5l.7 .7h-1.5z"/>
<path d="M180.4 185.5l.7 .7h-1.5z"/>
</g>
<text font-size="6.8" x="7.7" y="11.9">USB 3.0 TYPE A x2 CONNECTOR (2/2)</text>
<text font-size="3" x="263.4" y="184.6">ArmSoM</text>
<g font-size="2.5">
<text x="66.1" y="27">PCB CO-LAYOUT</text>
<text x="81.3" y="116.6">PCB CO-LAYOUT</text>
<text x="219.5" y="190.4">Project:</text>
<text x="231.9" y="190.6">AIM_IO_Board</text>
<text x="219.8" y="195.5">File:</text>
<text x="232.2" y="195.7">USB3.1 Type-A x2 (B)</text>
</g>
<g font-size="2.3" fill="#f00">
<text x="15.3" y="41.2">[9]</text>
<text x="15.3" y="36.2">[9]</text>
<text x="15.3" y="51.4">[9]</text>
<text x="15.3" y="56.5">[9]</text>
<text x="15.3" y="71.7">[9]</text>
<text x="15.3" y="66.6">[9]</text>
<text x="15.3" y="127.6">[9]</text>
<text x="15.3" y="132.7">[9]</text>
<text x="15.3" y="142.8">[9]</text>
<text x="15.3" y="147.9">[9]</text>
<text x="15.3" y="158.1">[9]</text>
<text x="15.3" y="163.2">[9]</text>
</g>
<g font-size="2.3">
<text x="228.6" y="88">GND</text>
<text x="116.9" y="108.3">GND</text>
<text x="144.8" y="108.3">GND</text>
<text x="177.6" y="108.3">GND</text>
<text x="276.9" y="164.2">GND</text>
<text x="228.6" y="169.2">GND</text>
<text x="116.9" y="199.7">GND</text>
<text x="144.8" y="199.7">GND</text>
<text x="177.6" y="199.7">GND</text>
<text x="280" y="203.5">11</text>
<text x="286.6" y="203.5">25</text>
</g>
<g font-size="2" fill="#00007f">
<text x="61" y="29.6">R289</text>
<text x="67.9" y="29.9">NC/0R402</text>
<text x="75.5" y="35">L26</text>
<text x="75.5" y="37.8">90R-0.3A</text>
<text x="241.6" y="41.3">J33</text>
<text x="61" y="44.9">R290</text>
<text x="67.6" y="44.9">NC/0R</text>
<text x="70.4" y="64.9">C201</text>
<text x="77.5" y="64.9">0.1uF 402</text>
<text x="55.2" y="70">C198</text>
<text x="62.3" y="70">0.1uF 402</text>
<text x="96.6" y="94.7">D6A</text>
<text x="127.3" y="94.9">D5B</text>
<text x="185.5" y="94.4">D7A</text>
<text x="78.8" y="121.1">R287</text>
<text x="89.5" y="121.1">NC/0R</text>
<text x="94.3" y="129.2">90R-0.3A</text>
<text x="94.5" y="126.4">L24</text>
<text x="78.8" y="136.3">R288</text>
<text x="89.5" y="136.3">NC/0R</text>
<text x="55.2" y="161.5">C196</text>
<text x="62.3" y="161.5">0.1uF</text>
<text x="70.4" y="156.4">C200</text>
<text x="77.5" y="156.4">0.1uF</text>
<text x="98.8" y="185.1">D5A</text>
<text x="184.2" y="183.8">D7B</text>
<text x="127.6" y="186.1">D6B</text>
</g>
<g font-size="2">
<text x="215.4" y="27.1">VDD_USB_VBUSTYPEA</text>
<text x="242.9" y="48.4">VBUS_1</text>
<text x="242.9" y="51">DN_1</text>
<text x="242.9" y="53.5">DP_1</text>
<text x="242.9" y="56.1">GND</text>
<text x="267" y="58.6">TAB</text>
<text x="242.9" y="61.1">RX_N_1</text>
<text x="242.9" y="63.7">RX_P_1</text>
<text x="267" y="63.7">TAB</text>
<text x="242.9" y="66.2">GND</text>
<text x="242.9" y="68.8">TX_N_1</text>
<text x="242.9" y="71.3">TX_P_1</text>
<text x="207.8" y="116">VDD_USB_VBUSTYPEA</text>
<text x="242.9" y="124.6">VBUS_0</text>
<text x="242.9" y="127.2">DN_0</text>
<text x="242.9" y="129.7">DP_0</text>
<text x="242.9" y="132.3">GND</text>
<text x="242.9" y="137.3">RX_N_0</text>
<text x="267" y="134.8">TAB</text>
<text x="242.9" y="139.9">RX_P_0</text>
<text x="242.9" y="142.4">GND</text>
<text x="267" y="139.9">TAB</text>
<text x="242.9" y="145">TX_N_0</text>
<text x="242.9" y="147.5">TX_P_0</text>
</g>
<g font-size="2" fill="#f00">
<text x="38.7" y="34.7">DSP3_DN</text>
<text x="135.2" y="34.7">USB1_J33_N</text>
<text x="38.7" y="39.8">DSP3_DP</text>
<text x="135.2" y="39.8">USB1_J33_P</text>
<text x="38.7" y="49.9">DSP3_SSRX_N</text>
<text x="38.7" y="55">DSP3_SSRX_P</text>
<text x="38.7" y="65.2">DSP3_SSTX_N</text>
<text x="38.7" y="70.2">DSP3_SSTX_P</text>
<text x="38.7" y="126.1">DSP4_DN</text>
<text x="38.7" y="131.2">DSP4_DP</text>
<text x="140.3" y="126.1">USB2_J33_N</text>
<text x="140.3" y="131.2">USB2_J33_P</text>
<text x="38.7" y="141.4">DSP4_SSRX_N</text>
<text x="38.7" y="146.4">DSP4_SSRX_P</text>
<text x="38.7" y="156.6">DSP4_SSTX_N</text>
<text x="38.7" y="161.7">DSP4_SSTX_P</text>
</g>
<g font-size="1.9" fill="#00f">
<text x="260.4" y="53">USB2</text>
<text x="260.4" y="68.3">USB3</text>
<text x="116.4" y="74.6">1\2</text>
<text x="144.3" y="74.6">2\2</text>
<text x="177.3" y="74.6">1\2</text>
<text x="260.4" y="129.2">USB2</text>
<text x="260.4" y="144.5">USB3</text>
<text x="116.4" y="166.1">1\2</text>
<text x="144.3" y="166.1">2\2</text>
<text x="177.3" y="166.1">2\2</text>
</g>
<g font-size="1.8">
<text x="63" y="33.8" transform="rotate(-90 63 33.8)">2</text>
<text x="73.2" y="33.8" transform="rotate(-90 73.2 33.8)">3</text>
<text x="75.5" y="39.8">IND_NONRKO_SMD_012X010</text>
<text x="63" y="43.5" transform="rotate(-90 63 43.5)">1</text>
<text x="73.2" y="43.5" transform="rotate(-90 73.2 43.5)">4</text>
<text x="75.7" y="44.8">402</text>
<text x="237.6" y="47.8">10</text>
<text x="237.6" y="50.3">11</text>
<text x="237.6" y="52.8">12</text>
<text x="237.6" y="55.4">13</text>
<text x="273.6" y="57.9">21</text>
<text x="237.6" y="60.5">14</text>
<text x="237.6" y="63">15</text>
<text x="237.6" y="65.5">16</text>
<text x="273.6" y="63">22</text>
<text x="237.6" y="68.1">17</text>
<text x="237.6" y="70.6">18</text>
<text x="106.5" y="83.3">2</text>
<text x="123.7" y="83.3">1</text>
<text x="134.5" y="83.3">5</text>
<text x="151.7" y="83.3">4</text>
<text x="167.5" y="83.3">2</text>
<text x="184.7" y="83.3">1</text>
<text x="106.5" y="85.9">9</text>
<text x="123.7" y="85.9">10</text>
<text x="134.5" y="85.9">6</text>
<text x="151.7" y="85.9">7</text>
<text x="167.5" y="85.9">9</text>
<text x="184.7" y="85.9">10</text>
<text x="96.6" y="99.4">TSLP10_P050_025X010</text>
<text x="118.9" y="96.8" transform="rotate(-90 118.9 96.8)">3</text>
<text x="127.3" y="99.7">TSLP10_P050_025X010</text>
<text x="146.8" y="96.8" transform="rotate(-90 146.8 96.8)">3</text>
<text x="179.8" y="96.8" transform="rotate(-90 179.8 96.8)">3</text>
<text x="185.5" y="99.7">TSLP10_P050_025X010</text>
<text x="80.8" y="125.3" transform="rotate(-90 80.8 125.3)">1</text>
<text x="90.9" y="125.3" transform="rotate(-90 90.9 125.3)">4</text>
<text x="98.6" y="121">402</text>
<text x="238.6" y="124">1</text>
<text x="94.5" y="131.4">IND_NONRKO_SMD_012X010</text>
<text x="238.6" y="126.5">2</text>
<text x="238.6" y="129">3</text>
<text x="238.6" y="131.6">4</text>
<text x="80.8" y="134.9" transform="rotate(-90 80.8 134.9)">2</text>
<text x="90.9" y="134.9" transform="rotate(-90 90.9 134.9)">3</text>
<text x="98.6" y="136.3">402</text>
<text x="238.6" y="136.7">5</text>
<text x="273.6" y="134.1">19</text>
<text x="238.6" y="139.2">6</text>
<text x="238.6" y="141.7">7</text>
<text x="273.6" y="139.2">20</text>
<text x="238.6" y="144.3">8</text>
<text x="238.6" y="146.8">9</text>
<text x="69.6" y="161.4">402</text>
<text x="85.1" y="156.3">402</text>
<text x="241.3" y="159.1">CON_USB3_018_TH_RA_134X175</text>
<text x="106.5" y="174.8">2</text>
<text x="106.5" y="177.3">9</text>
<text x="123.7" y="174.8">1</text>
<text x="123.7" y="177.3">10</text>
<text x="134.5" y="174.8">5</text>
<text x="134.5" y="177.3">6</text>
<text x="151.7" y="174.8">4</text>
<text x="151.7" y="177.3">7</text>
<text x="167.5" y="174.8">5</text>
<text x="167.5" y="177.3">6</text>
<text x="184.7" y="174.8">4</text>
<text x="184.7" y="177.3">7</text>
<text x="98.6" y="190.4">TSLP10_P050_025X010</text>
<text x="118.9" y="188.3" transform="rotate(-90 118.9 188.3)">3</text>
<text x="127.3" y="190.9">TSLP10_P050_025X010</text>
<text x="146.8" y="188.3" transform="rotate(-90 146.8 188.3)">3</text>
<text x="179.8" y="188.3" transform="rotate(-90 179.8 188.3)">3</text>
<text x="184.2" y="188.6">TSLP10_P050_025X010</text>
<text x="219.5" y="203.6">Designed by:</text>
<text x="219.8" y="199.8">Date:</text>
<text x="233.2" y="203.6">Park</text>
<text x="233.5" y="199.8">Tuesday, December 10, 2024</text>
<text x="243.6" y="203.6">Reviewed by:</text>
<text x="256.8" y="203.6">&lt;Checker&gt;</text>
<text x="270.3" y="203.3">Sheet:</text>
<text x="279.2" y="199.8">V1.1</text>
<text x="283.3" y="203.3">of</text>
</g>
<g font-size="1.8" fill="#00007f">
<text x="96.6" y="97.2">TPD4E05U06</text>
<text x="127.3" y="97.2">TPD4E05U06</text>
<text x="185.5" y="97.2">TPD4E05U06</text>
<text x="241.3" y="156.8">G3509CE04-006-H</text>
<text x="98.8" y="187.8">TPD4E05U06</text>
<text x="127.6" y="188.6">TPD4E05U06</text>
<text x="184.2" y="186.1">TPD4E05U06</text>
</g>
<text font-size="1.7" x="270.6" y="199.8">Rev:</text>
<g font-size="1.5" fill="#f00">
<text x="26" y="41.3">BI</text>
<text x="26" y="36.2">BI</text>
<text x="24.2" y="51.5">OUT</text>
<text x="24.2" y="56.6">OUT</text>
<text x="135.2" y="65.2">USBSS_TX_J33_1_N</text>
<text x="24.4" y="71.8">IN</text>
<text x="24.4" y="66.7">IN</text>
<text x="135.2" y="70.2">USBSS_TX_J33_1_P</text>
<text x="26" y="127.7">BI</text>
<text x="26" y="132.8">BI</text>
<text x="24.2" y="142.9">OUT</text>
<text x="24.2" y="148">OUT</text>
<text x="24.4" y="158.2">IN</text>
<text x="137.7" y="156.6">USBSS_TX_J33_2_N</text>
<text x="137.7" y="161.7">USBSS_TX_J33_2_P</text>
<text x="24.4" y="163.2">IN</text>
</g>
<g font-size="1.2" fill="#00f">
<text x="242.6" y="45.6">USB3_TYPE_A_TOP</text>
<text x="242.6" y="120.6">USB3_TYPE_A_BOTTOM</text>
</g>
</svg>
